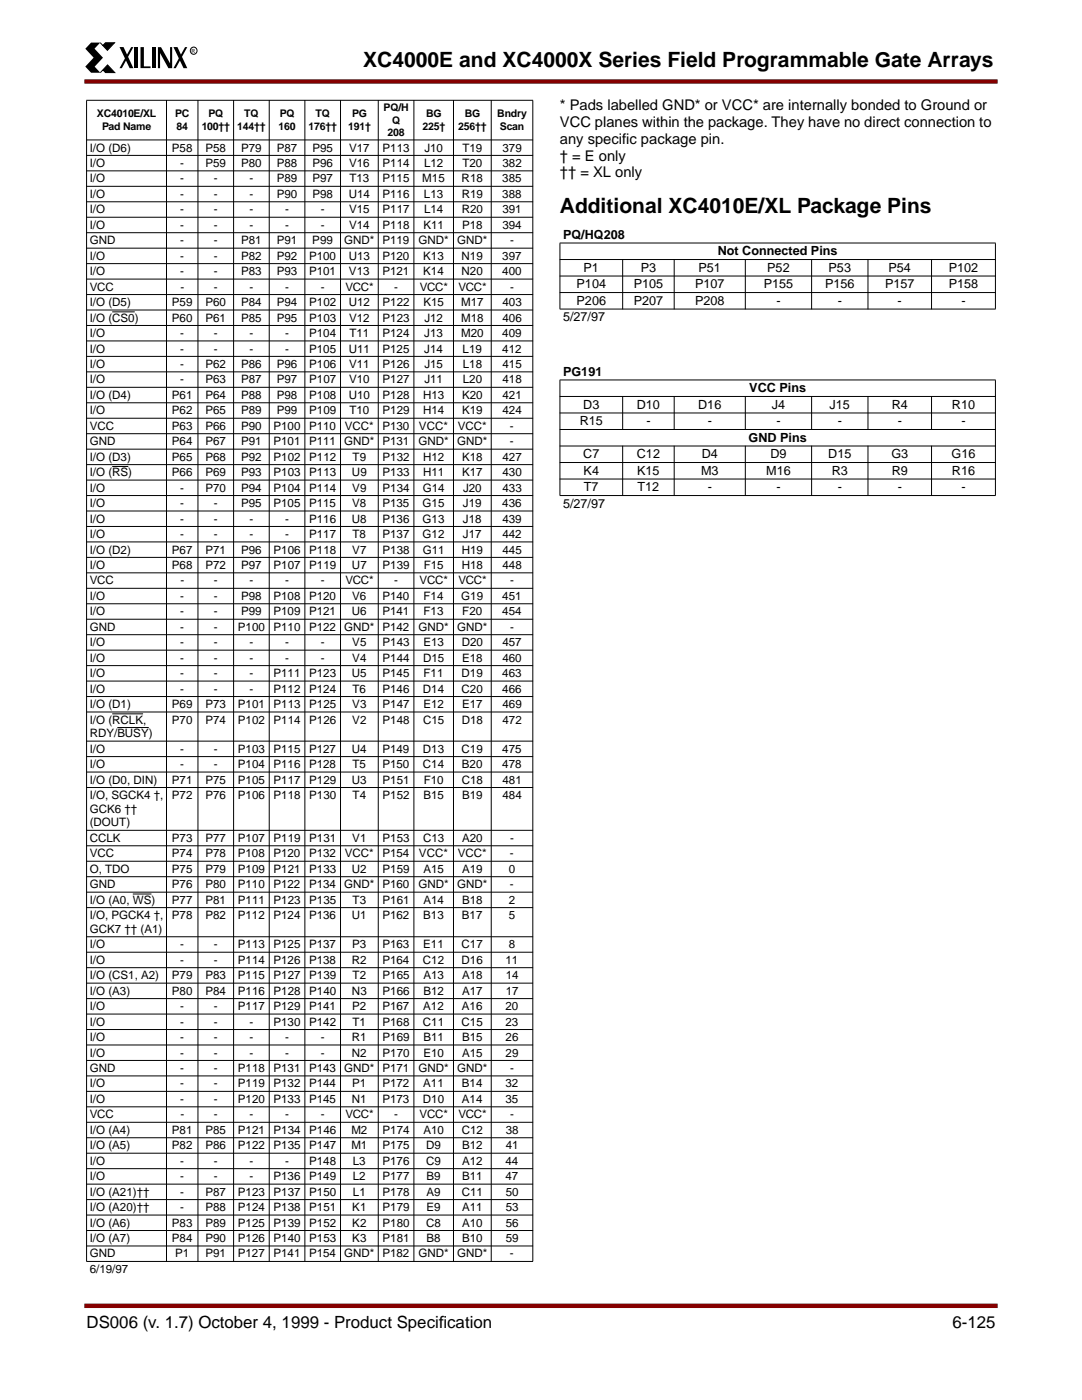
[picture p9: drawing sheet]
<svg xmlns="http://www.w3.org/2000/svg" width="216mm" height="279mm" viewBox="0 0 216 279" stroke-linecap="round" stroke-linejoin="round" font-family="sans-serif">
<path d="M18.2 8.5h1.8l-1.1 1.2 1.7 1.8-1.7 1.8 1.1 1.2h-1.8l-1.2-1.2 1.7-1.8-1.7-1.8zM23.9 9.4h.7l2 4.2h-.7zM26.2 9.4h.4l-2.3 4.2h-.4zM26.8 9.4h.7v4.2h-.7zM28 9.4h.7v3.9h1.3v.3h-2zM30.4 9.4h.6v4.2h-.6zM31.5 9.4h.6l1.8 3.2v-3.2h.5v4.2h-.8l-1.7-3v3h-.4zM34.6 9.4h.8l2 4.2h-.8zM36.9 9.4h.5l-2.3 4.2h-.5z" fill="#000"/>
<path d="M20 8.5l.5 .6 .5-.6h1.8l-1.4 1.6zM21.5 13l1.4 1.5h-1.9l-.5-.6-.5 .6z" fill="#000" stroke="#000" stroke-width=".2"/>
<circle cx="38.6" cy="10.1" r=".7" fill="none" stroke="#000" stroke-width=".2"/>
<path d="M17.3 260.6h181.3" fill="none" stroke="#850000" stroke-width=".88"/>
<path d="M17.3 262.9h181.3v4.3h-181.3z" fill-rule="evenodd" fill="#fff"/>
<path d="M17.3 16.3h181.3z" fill="#fff" stroke="#850000" stroke-width=".88"/>
<path d="M22.4 62.2h4.5M22.4 93.1h3.2M22.4 142.5h6.2M23.4 145.2h6.3M26.5 178.4h3.7" fill="none" stroke="#000" stroke-width=".2"/>
<g fill="#000" stroke="#000" stroke-width=".2">
<path d="M17.2 20h89.2zM17.2 27.9h89.2zM17.2 31h89.2zM17.2 34.1h89.2zM17.2 37.2h89.2zM17.2 40.3h89.2zM17.2 43.4h89.2zM17.2 46.4h89.2zM17.2 49.5h89.2zM17.2 52.6h89.2zM17.2 55.7h89.2zM17.2 58.8h89.2z"/>
<path d="M111.7 48.5h87zM111.7 51.8h87zM111.7 55.1h87zM111.7 58.4h87zM17.2 61.9h89.2zM17.2 65h89.2zM17.2 68h89.2zM17.2 71.1h89.2zM17.2 74.2h89.2zM17.2 77.3h89.2zM111.7 48.6v13zM124.2 51.7v10z"/>
<path d="M134.5 51.7v10zM148.7 51.7v10zM161.9 51.7v10zM173.2 51.7v10zM185.9 51.7v10zM198.6 48.6v13zM111.7 61.7h87zM111.7 75.8h87zM111.7 79.1h87zM17.2 80.4h89.2zM17.2 83.5h89.2zM17.2 86.6h89.2z"/>
<path d="M17.2 89.6h89.2zM17.2 92.7h89.2zM17.2 95.8h89.2zM17.2 98.9h89.2zM111.7 75.9v22.9zM124.2 79.1v6.7zM124.2 89v9.9zM134.5 79.1v6.7zM134.5 89v9.9zM148.7 79.1v6.7zM148.7 89v9.9zM161.9 79.1v6.7z"/>
<path d="M161.9 89v9.9zM173.2 79.1v6.7zM173.2 89v9.9zM185.9 79.1v6.7zM185.9 89v9.9zM198.6 75.9v22.9zM111.7 82.4h87zM111.7 85.7h87zM111.7 89h87zM111.7 92.3h87zM111.7 95.6h87zM111.7 98.9h87z"/>
<path d="M17.2 102h89.2zM17.2 105.1h89.2zM17.2 108.2h89.2zM17.2 111.2h89.2zM17.2 114.3h89.2zM17.2 117.4h89.2zM17.2 120.5h89.2zM17.2 123.6h89.2zM17.2 126.7h89.2zM17.2 129.8h89.2zM17.2 132.8h89.2zM17.2 135.9h89.2z"/>
<path d="M17.2 139h89.2zM17.2 142.1h89.2zM17.2 147.9h89.2zM17.2 151h89.2zM17.2 154.1h89.2zM17.2 157.2h89.2zM17.2 165.7h89.2zM17.2 168.8h89.2zM17.2 171.9h89.2zM17.2 175h89.2zM17.2 178.1h89.2zM17.2 181.1h89.2z"/>
<path d="M17.2 187h89.2zM17.2 190h89.2zM17.2 193.1h89.2zM17.2 196.2h89.2zM17.2 199.3h89.2zM17.2 202.4h89.2zM17.2 205.5h89.2zM17.2 208.5h89.2zM17.2 211.6h89.2zM17.2 214.7h89.2zM17.2 217.8h89.2zM17.2 220.9h89.2z"/>
<path d="M17.2 224h89.2zM17.2 227.1h89.2zM17.2 230.1h89.2zM17.2 233.2h89.2zM17.2 236.3h89.2zM17.2 239.4h89.2zM17.3 20.1v231.6zM33.2 20v231.8zM39.5 20v231.8zM46.6 20v231.8zM53.7 20v231.8zM60.8 20v231.8z"/>
<path d="M67.9 20v231.8zM75.5 20v231.8zM82.6 20v231.8zM90.5 20v231.8zM98 20v231.8zM106.3 20.1v231.6zM17.2 242.5h89.2zM17.2 245.6h89.2zM17.2 248.7h89.2zM17.2 251.7h89.2z"/>
</g>
<g font-size="4.2">
<text x="72.5" y="13.3">XC4000E and XC4000X Series Field Programmable Gate Arrays</text>
<text x="111.7" y="42.5">Additional XC4010E/XL Package Pins</text>
</g>
<g font-size="3.4">
<text x="17.3" y="265.1">DS006 (v. 1.7) October 4, 1999 - Product Specif</text>
<text x="87.6" y="265.1">ication</text>
<text x="190" y="265.1">6-125</text>
</g>
<g font-size="2.9">
<text x="111.7" y="22">* Pads labelled GND* or VCC* are internally bonded to Ground or</text>
<text x="111.7" y="25.3">VCC planes within the package. They have no direct connection to</text>
<text x="111.7" y="28.7">any specific package pin.</text>
<text x="111.7" y="32.1">† = E only</text>
<text x="111.7" y="35.4">†† = XL only</text>
</g>
<g font-size="2.5">
<text x="112.4" y="47.7">PQ/HQ208</text>
<text x="143.2" y="51">Not Connected Pins</text>
<text x="115" y="57.5">P104</text>
<text x="116.4" y="54.2">P1</text>
<text x="126.4" y="57.5">P105</text>
<text x="127.8" y="54.2">P3</text>
<text x="138.7" y="57.5">P107</text>
<text x="139.4" y="54.2">P51</text>
<text x="152.4" y="57.5">P155</text>
<text x="153.1" y="54.2">P52</text>
<text x="164.6" y="57.5">P156</text>
<text x="165.3" y="54.2">P53</text>
<text x="176.6" y="57.5">P157</text>
<text x="177.3" y="54.2">P54</text>
<text x="189.3" y="57.5">P158</text>
<text x="189.3" y="54.2">P102</text>
<text x="112.4" y="64.1">5/27/97</text>
<text x="115" y="60.8">P206</text>
<text x="126.4" y="60.8">P207</text>
<text x="138.7" y="60.8">P208</text>
<text x="154.9" y="60.8">-</text>
<text x="167.2" y="60.8">-</text>
<text x="179.1" y="60.8">-</text>
<text x="191.8" y="60.8">-</text>
<text x="112.4" y="75">PG191</text>
<text x="116.4" y="81.6">D3</text>
<text x="127.1" y="81.6">D10</text>
<text x="139.3" y="81.6">D16</text>
<text x="149.5" y="78.3">VCC Pins</text>
<text x="154" y="81.6">J4</text>
<text x="165.5" y="81.6">J15</text>
<text x="177.9" y="81.6">R4</text>
<text x="189.9" y="81.6">R10</text>
<text x="115.7" y="84.9">R15</text>
<text x="129" y="84.9">-</text>
<text x="141.2" y="84.9">-</text>
<text x="149.4" y="88.2">GND Pins</text>
<text x="154.9" y="84.9">-</text>
<text x="167.2" y="84.9">-</text>
<text x="179.1" y="84.9">-</text>
<text x="191.8" y="84.9">-</text>
<text x="116.4" y="91.5">C7</text>
<text x="116.5" y="94.8">K4</text>
<text x="127.1" y="91.5">C12</text>
<text x="127.2" y="94.8">K15</text>
<text x="139.9" y="94.8">M3</text>
<text x="140" y="91.5">D4</text>
<text x="152.9" y="94.8">M16</text>
<text x="153.7" y="91.5">D9</text>
<text x="165.3" y="91.5">D15</text>
<text x="166" y="94.8">R3</text>
<text x="177.9" y="91.5">G3</text>
<text x="177.9" y="94.8">R9</text>
<text x="189.9" y="91.5">G16</text>
<text x="189.9" y="94.8">R16</text>
<text x="112.4" y="101.3">5/27/97</text>
<text x="116.5" y="98">T7</text>
<text x="127.2" y="98">T12</text>
<text x="141.2" y="98">-</text>
<text x="154.9" y="98">-</text>
<text x="167.2" y="98">-</text>
<text x="179.1" y="98">-</text>
<text x="191.8" y="98">-</text>
</g>
<g font-size="2.3">
<text x="17.9" y="30.2">I/O (D6)</text>
<text x="17.9" y="33.3">I/O</text>
<text x="34.3" y="30.2">P58</text>
<text x="36" y="33.3">-</text>
<text x="41" y="30.2">P58</text>
<text x="41" y="33.3">P59</text>
<text x="48.1" y="30.2">P79</text>
<text x="48.1" y="33.3">P80</text>
<text x="55.2" y="30.2">P87</text>
<text x="55.2" y="33.3">P88</text>
<text x="62.3" y="30.2">P95</text>
<text x="62.3" y="33.3">P96</text>
<text x="69.7" y="30.2">V17</text>
<text x="69.7" y="33.3">V16</text>
<text x="76.3" y="30.2">P113</text>
<text x="76.3" y="33.3">P114</text>
<text x="84.6" y="33.3">L12</text>
<text x="84.7" y="30.2">J10</text>
<text x="92.3" y="30.2">T19</text>
<text x="92.3" y="33.3">T20</text>
<text x="100.3" y="30.2">379</text>
<text x="100.3" y="33.3">382</text>
<text x="17.9" y="36.4">I/O</text>
<text x="17.9" y="39.5">I/O</text>
<text x="36" y="36.4">-</text>
<text x="36" y="39.5">-</text>
<text x="42.7" y="36.4">-</text>
<text x="42.7" y="39.5">-</text>
<text x="49.8" y="36.4">-</text>
<text x="49.8" y="39.5">-</text>
<text x="55.2" y="36.4">P89</text>
<text x="55.2" y="39.5">P90</text>
<text x="62.3" y="36.4">P97</text>
<text x="62.3" y="39.5">P98</text>
<text x="69.6" y="39.5">U14</text>
<text x="69.7" y="36.4">T13</text>
<text x="76.3" y="36.4">P115</text>
<text x="76.3" y="39.5">P116</text>
<text x="84.3" y="36.4">M15</text>
<text x="84.6" y="39.5">L13</text>
<text x="92.1" y="36.4">R18</text>
<text x="92.1" y="39.5">R19</text>
<text x="100.2" y="36.4">385</text>
<text x="100.2" y="39.5">388</text>
<text x="17.9" y="42.6">I/O</text>
<text x="17.9" y="45.7">I/O</text>
<text x="36" y="42.6">-</text>
<text x="36" y="45.7">-</text>
<text x="42.7" y="42.6">-</text>
<text x="42.7" y="45.7">-</text>
<text x="49.8" y="42.6">-</text>
<text x="49.8" y="45.7">-</text>
<text x="56.9" y="42.6">-</text>
<text x="56.9" y="45.7">-</text>
<text x="64" y="42.6">-</text>
<text x="64" y="45.7">-</text>
<text x="69.7" y="42.6">V15</text>
<text x="69.7" y="45.7">V14</text>
<text x="76.3" y="42.6">P117</text>
<text x="76.3" y="45.7">P118</text>
<text x="84.5" y="45.7">K11</text>
<text x="84.6" y="42.6">L14</text>
<text x="92.1" y="42.6">R20</text>
<text x="92.2" y="45.7">P18</text>
<text x="100.2" y="45.7">394</text>
<text x="100.3" y="42.6">391</text>
<text x="17.9" y="48.8">GND</text>
<text x="17.9" y="51.8">I/O</text>
<text x="36" y="48.8">-</text>
<text x="36" y="51.8">-</text>
<text x="42.7" y="48.8">-</text>
<text x="42.7" y="51.8">-</text>
<text x="48.1" y="48.8">P81</text>
<text x="48.1" y="51.8">P82</text>
<text x="55.2" y="48.8">P91</text>
<text x="55.2" y="51.8">P92</text>
<text x="61.7" y="51.8">P100</text>
<text x="62.3" y="48.8">P99</text>
<text x="68.7" y="48.8">GND* P119</text>
<text x="69.6" y="51.8">U13</text>
<text x="76.3" y="51.8">P120</text>
<text x="83.5" y="48.8">GND*</text>
<text x="84.5" y="51.8">K13</text>
<text x="91.2" y="48.8">GND*</text>
<text x="92.1" y="51.8">N19</text>
<text x="100.2" y="51.8">397</text>
<text x="101.8" y="48.8">-</text>
<text x="17.9" y="54.9">I/O</text>
<text x="17.9" y="58">VCC</text>
<text x="36" y="54.9">-</text>
<text x="36" y="58">-</text>
<text x="42.7" y="54.9">-</text>
<text x="42.7" y="58">-</text>
<text x="48.1" y="54.9">P83</text>
<text x="49.8" y="58">-</text>
<text x="55.2" y="54.9">P93</text>
<text x="56.9" y="58">-</text>
<text x="61.7" y="54.9">P101</text>
<text x="64" y="58">-</text>
<text x="68.9" y="58">VCC*</text>
<text x="69.6" y="54.9">V13</text>
<text x="76.3" y="54.9">P121</text>
<text x="78.7" y="58">-</text>
<text x="83.7" y="58">VCC*</text>
<text x="84.5" y="54.9">K14</text>
<text x="91.5" y="58">VCC*</text>
<text x="92.1" y="54.9">N20</text>
<text x="100.2" y="54.9">400</text>
<text x="101.8" y="58">-</text>
<text x="17.9" y="61.1">I/O (D5)</text>
<text x="17.9" y="64.2">I/O (CS0)</text>
<text x="34.3" y="64.2">P60</text>
<text x="34.3" y="61.1">P59</text>
<text x="41" y="64.2">P61</text>
<text x="41" y="61.1">P60</text>
<text x="48.1" y="64.2">P85</text>
<text x="48.1" y="61.1">P84</text>
<text x="55.2" y="64.2">P95</text>
<text x="55.2" y="61.1">P94</text>
<text x="61.7" y="64.2">P103</text>
<text x="61.7" y="61.1">P102</text>
<text x="69.6" y="61.1">U12</text>
<text x="69.7" y="64.2">V12</text>
<text x="76.3" y="64.2">P123</text>
<text x="76.3" y="61.1">P122</text>
<text x="84.5" y="61.1">K15</text>
<text x="84.7" y="64.2">J12</text>
<text x="92" y="61.1">M17</text>
<text x="92" y="64.2">M18</text>
<text x="100.3" y="61.1">403</text>
<text x="100.3" y="64.2">406</text>
<text x="17.9" y="67.3">I/O</text>
<text x="17.9" y="70.4">I/O</text>
<text x="36" y="67.3">-</text>
<text x="36" y="70.4">-</text>
<text x="42.7" y="67.3">-</text>
<text x="42.7" y="70.4">-</text>
<text x="49.8" y="67.3">-</text>
<text x="49.8" y="70.4">-</text>
<text x="56.9" y="67.3">-</text>
<text x="56.9" y="70.4">-</text>
<text x="61.7" y="67.3">P104</text>
<text x="61.7" y="70.4">P105</text>
<text x="69.6" y="70.4">U11</text>
<text x="69.7" y="67.3">T11</text>
<text x="76.3" y="67.3">P124</text>
<text x="76.3" y="70.4">P125</text>
<text x="84.7" y="67.3">J13</text>
<text x="84.7" y="70.4">J14</text>
<text x="92" y="67.3">M20</text>
<text x="92.3" y="70.4">L19</text>
<text x="100.2" y="67.3">409</text>
<text x="100.2" y="70.4">412</text>
<text x="17.9" y="73.4">I/O</text>
<text x="17.9" y="76.5">I/O</text>
<text x="36" y="73.4">-</text>
<text x="36" y="76.5">-</text>
<text x="41" y="73.4">P62</text>
<text x="41" y="76.5">P63</text>
<text x="48.1" y="73.4">P86</text>
<text x="48.1" y="76.5">P87</text>
<text x="55.2" y="73.4">P96</text>
<text x="55.2" y="76.5">P97</text>
<text x="61.7" y="73.4">P106</text>
<text x="61.7" y="76.5">P107</text>
<text x="69.7" y="73.4">V11</text>
<text x="69.7" y="76.5">V10</text>
<text x="76.3" y="73.4">P126</text>
<text x="76.3" y="76.5">P127</text>
<text x="84.7" y="73.4">J15</text>
<text x="84.7" y="76.5">J11</text>
<text x="92.3" y="73.4">L18</text>
<text x="92.3" y="76.5">L20</text>
<text x="100.3" y="73.4">415</text>
<text x="100.3" y="76.5">418</text>
<text x="17.9" y="79.6">I/O (D4)</text>
<text x="17.9" y="82.7">I/O</text>
<text x="34.3" y="79.6">P61</text>
<text x="34.3" y="82.7">P62</text>
<text x="41" y="79.6">P64</text>
<text x="41" y="82.7">P65</text>
<text x="48.1" y="79.6">P88</text>
<text x="48.1" y="82.7">P89</text>
<text x="55.2" y="79.6">P98</text>
<text x="55.2" y="82.7">P99</text>
<text x="61.7" y="79.6">P108</text>
<text x="61.7" y="82.7">P109</text>
<text x="69.6" y="79.6">U10</text>
<text x="69.7" y="82.7">T10</text>
<text x="76.3" y="82.7">P129</text>
<text x="76.3" y="79.6">P128</text>
<text x="84.4" y="82.7">H14</text>
<text x="84.4" y="79.6">H13</text>
<text x="92.2" y="82.7">K19</text>
<text x="92.2" y="79.6">K20</text>
<text x="100.3" y="82.7">424</text>
<text x="100.3" y="79.6">421</text>
<text x="17.9" y="85.8">VCC</text>
<text x="17.9" y="88.9">GND</text>
<text x="34.3" y="85.8">P63</text>
<text x="34.3" y="88.9">P64</text>
<text x="41" y="85.8">P66</text>
<text x="41" y="88.9">P67</text>
<text x="48.1" y="85.8">P90</text>
<text x="48.1" y="88.9">P91</text>
<text x="54.6" y="85.8">P100</text>
<text x="54.6" y="88.9">P101</text>
<text x="61.7" y="85.8">P110</text>
<text x="61.7" y="88.9">P111 GND* P131</text>
<text x="68.8" y="85.8">VCC*</text>
<text x="76.3" y="85.8">P130</text>
<text x="83.5" y="88.9">GND*</text>
<text x="83.6" y="85.8">VCC*</text>
<text x="91.2" y="88.9">GND*</text>
<text x="91.3" y="85.8">VCC*</text>
<text x="101.8" y="85.8">-</text>
<text x="101.8" y="88.9">-</text>
<text x="17.9" y="91.9">I/O (D3)</text>
<text x="17.9" y="95">I/O (RS)</text>
<text x="34.3" y="95">P66</text>
<text x="34.3" y="91.9">P65</text>
<text x="41" y="91.9">P68</text>
<text x="41" y="95">P69</text>
<text x="48.1" y="91.9">P92</text>
<text x="48.1" y="95">P93</text>
<text x="54.6" y="91.9">P102</text>
<text x="54.6" y="95">P103</text>
<text x="61.7" y="91.9">P112</text>
<text x="61.7" y="95">P113</text>
<text x="70.2" y="95">U9</text>
<text x="70.4" y="91.9">T9</text>
<text x="76.3" y="91.9">P132</text>
<text x="76.3" y="95">P133</text>
<text x="84.4" y="91.9">H12</text>
<text x="84.4" y="95">H11</text>
<text x="92.2" y="95">K17</text>
<text x="92.2" y="91.9">K18</text>
<text x="100.3" y="91.9">427</text>
<text x="100.3" y="95">430</text>
<text x="17.9" y="98.1">I/O</text>
<text x="17.9" y="101.2">I/O</text>
<text x="36" y="101.2">-</text>
<text x="36" y="98.1">-</text>
<text x="41" y="98.1">P70</text>
<text x="42.7" y="101.2">-</text>
<text x="48.1" y="101.2">P95</text>
<text x="48.1" y="98.1">P94</text>
<text x="54.6" y="101.2">P105</text>
<text x="54.6" y="98.1">P104</text>
<text x="61.7" y="101.2">P115</text>
<text x="61.7" y="98.1">P114</text>
<text x="70.3" y="101.2">V8</text>
<text x="70.3" y="98.1">V9</text>
<text x="76.3" y="101.2">P135</text>
<text x="76.3" y="98.1">P134</text>
<text x="84.3" y="101.2">G15</text>
<text x="84.4" y="98.1">G14</text>
<text x="92.4" y="101.2">J19</text>
<text x="92.4" y="98.1">J20</text>
<text x="100.2" y="101.2">436</text>
<text x="100.3" y="98.1">433</text>
<text x="17.9" y="104.3">I/O</text>
<text x="17.9" y="107.4">I/O</text>
<text x="36" y="104.3">-</text>
<text x="36" y="107.4">-</text>
<text x="42.7" y="104.3">-</text>
<text x="42.7" y="107.4">-</text>
<text x="49.8" y="104.3">-</text>
<text x="49.8" y="107.4">-</text>
<text x="56.9" y="104.3">-</text>
<text x="56.9" y="107.4">-</text>
<text x="61.7" y="104.3">P116</text>
<text x="61.7" y="107.4">P117</text>
<text x="70.2" y="104.3">U8</text>
<text x="70.4" y="107.4">T8</text>
<text x="76.3" y="107.4">P137</text>
<text x="76.3" y="104.3">P136</text>
<text x="84.3" y="104.3">G13</text>
<text x="84.3" y="107.4">G12</text>
<text x="92.4" y="104.3">J18</text>
<text x="92.4" y="107.4">J17</text>
<text x="100.2" y="104.3">439</text>
<text x="100.2" y="107.4">442</text>
<text x="17.9" y="110.5">I/O (D2)</text>
<text x="17.9" y="113.6">I/O</text>
<text x="34.3" y="110.5">P67</text>
<text x="34.3" y="113.6">P68</text>
<text x="41" y="110.5">P71</text>
<text x="41" y="113.6">P72</text>
<text x="48.1" y="110.5">P96</text>
<text x="48.1" y="113.6">P97</text>
<text x="54.6" y="110.5">P106</text>
<text x="54.6" y="113.6">P107</text>
<text x="61.7" y="110.5">P118</text>
<text x="61.7" y="113.6">P119</text>
<text x="70.2" y="113.6">U7</text>
<text x="70.3" y="110.5">V7</text>
<text x="76.3" y="110.5">P138</text>
<text x="76.3" y="113.6">P139</text>
<text x="84.4" y="110.5">G11</text>
<text x="84.5" y="113.6">F15</text>
<text x="92.2" y="110.5">H19</text>
<text x="92.2" y="113.6">H18</text>
<text x="100.3" y="110.5">445</text>
<text x="100.3" y="113.6">448</text>
<text x="17.9" y="116.6">VCC</text>
<text x="17.9" y="119.7">I/O</text>
<text x="36" y="119.7">-</text>
<text x="36" y="116.6">-</text>
<text x="42.7" y="119.7">-</text>
<text x="42.7" y="116.6">-</text>
<text x="48.1" y="119.7">P98</text>
<text x="49.8" y="116.6">-</text>
<text x="54.6" y="119.7">P108</text>
<text x="56.9" y="116.6">-</text>
<text x="61.7" y="119.7">P120</text>
<text x="64" y="116.6">-</text>
<text x="68.9" y="116.6">VCC*</text>
<text x="70.3" y="119.7">V6</text>
<text x="76.3" y="119.7">P140</text>
<text x="78.7" y="116.6">-</text>
<text x="83.7" y="116.6">VCC*</text>
<text x="84.5" y="119.7">F14</text>
<text x="91.5" y="116.6">VCC*</text>
<text x="92" y="119.7">G19</text>
<text x="100.2" y="119.7">451</text>
<text x="101.8" y="116.6">-</text>
<text x="17.9" y="122.8">I/O</text>
<text x="17.9" y="125.9">GND</text>
<text x="36" y="122.8">-</text>
<text x="36" y="125.9">-</text>
<text x="42.7" y="122.8">-</text>
<text x="42.7" y="125.9">-</text>
<text x="47.5" y="125.9">P100</text>
<text x="48.1" y="122.8">P99</text>
<text x="54.6" y="125.9">P110</text>
<text x="54.6" y="122.8">P109</text>
<text x="61.7" y="125.9">P122 GND* P142</text>
<text x="61.7" y="122.8">P121</text>
<text x="70.2" y="122.8">U6</text>
<text x="76.3" y="122.8">P141</text>
<text x="83.5" y="125.9">GND*</text>
<text x="84.5" y="122.8">F13</text>
<text x="91.2" y="125.9">GND*</text>
<text x="92.2" y="122.8">F20</text>
<text x="100.2" y="122.8">454</text>
<text x="101.8" y="125.9">-</text>
<text x="17.9" y="129">I/O</text>
<text x="36" y="129">-</text>
<text x="42.7" y="129">-</text>
<text x="49.8" y="129">-</text>
<text x="56.9" y="129">-</text>
<text x="64" y="129">-</text>
<text x="70.3" y="129">V5</text>
<text x="76.3" y="129">P143</text>
<text x="84.5" y="129">E13</text>
<text x="92.1" y="129">D20</text>
<text x="100.2" y="129">457</text>
<text x="17.9" y="132.1">I/O</text>
<text x="17.9" y="135.1">I/O</text>
<text x="36" y="135.1">-</text>
<text x="36" y="132.1">-</text>
<text x="42.7" y="135.1">-</text>
<text x="42.7" y="132.1">-</text>
<text x="49.8" y="135.1">-</text>
<text x="49.8" y="132.1">-</text>
<text x="54.6" y="135.1">P111</text>
<text x="56.9" y="132.1">-</text>
<text x="61.7" y="135.1">P123</text>
<text x="64" y="132.1">-</text>
<text x="70.2" y="135.1">U5</text>
<text x="70.3" y="132.1">V4</text>
<text x="76.3" y="135.1">P145</text>
<text x="76.3" y="132.1">P144</text>
<text x="84.4" y="132.1">D15</text>
<text x="84.5" y="135.1">F11</text>
<text x="92.1" y="135.1">D19</text>
<text x="92.2" y="132.1">E18</text>
<text x="100.2" y="135.1">463</text>
<text x="100.2" y="132.1">460</text>
<text x="17.9" y="138.2">I/O</text>
<text x="17.9" y="141.3">I/O (D1)</text>
<text x="34.3" y="141.3">P69</text>
<text x="36" y="138.2">-</text>
<text x="41" y="141.3">P73</text>
<text x="42.7" y="138.2">-</text>
<text x="47.5" y="141.3">P101</text>
<text x="49.8" y="138.2">-</text>
<text x="54.6" y="138.2">P112</text>
<text x="54.6" y="141.3">P113</text>
<text x="61.7" y="138.2">P124</text>
<text x="61.7" y="141.3">P125</text>
<text x="70.3" y="141.3">V3</text>
<text x="70.3" y="138.2">T6</text>
<text x="76.3" y="138.2">P146</text>
<text x="76.3" y="141.3">P147</text>
<text x="84.4" y="138.2">D14</text>
<text x="84.5" y="141.3">E12</text>
<text x="92.1" y="138.2">C20</text>
<text x="92.2" y="141.3">E17</text>
<text x="100.2" y="138.2">466</text>
<text x="100.3" y="141.3">469</text>
<text x="17.9" y="144.4">I/O (RCLK,</text>
<text x="17.9" y="147.1">RDY/BUSY)</text>
<text x="34.3" y="144.4">P70</text>
<text x="41" y="144.4">P74</text>
<text x="47.5" y="144.4">P102</text>
<text x="54.6" y="144.4">P114</text>
<text x="61.7" y="144.4">P126</text>
<text x="70.3" y="144.4">V2</text>
<text x="76.3" y="144.4">P148</text>
<text x="84.4" y="144.4">C15</text>
<text x="92.2" y="144.4">D18</text>
<text x="100.3" y="144.4">472</text>
<text x="17.9" y="150.2">I/O</text>
<text x="17.9" y="153.3">I/O</text>
<text x="36" y="150.2">-</text>
<text x="36" y="153.3">-</text>
<text x="42.7" y="150.2">-</text>
<text x="42.7" y="153.3">-</text>
<text x="47.5" y="150.2">P103</text>
<text x="47.5" y="153.3">P104</text>
<text x="54.6" y="150.2">P115</text>
<text x="54.6" y="153.3">P116</text>
<text x="61.7" y="150.2">P127</text>
<text x="61.7" y="153.3">P128</text>
<text x="70.2" y="150.2">U4</text>
<text x="70.3" y="153.3">T5</text>
<text x="76.3" y="153.3">P150</text>
<text x="76.3" y="150.2">P149</text>
<text x="84.4" y="150.2">D13</text>
<text x="84.4" y="153.3">C14</text>
<text x="92.1" y="150.2">C19</text>
<text x="92.2" y="153.3">B20</text>
<text x="100.2" y="153.3">478</text>
<text x="100.2" y="150.2">475</text>
<text x="17.9" y="156.4">I/O (D0, DIN)</text>
<text x="17.9" y="159.5">I/O, SGCK4 †,</text>
<text x="34.3" y="156.4">P71</text>
<text x="34.3" y="159.5">P72</text>
<text x="41" y="156.4">P75</text>
<text x="41" y="159.5">P76</text>
<text x="47.5" y="156.4">P105</text>
<text x="47.5" y="159.5">P106</text>
<text x="54.6" y="156.4">P117</text>
<text x="54.6" y="159.5">P118</text>
<text x="61.7" y="156.4">P129</text>
<text x="61.7" y="159.5">P130</text>
<text x="70.2" y="156.4">U3</text>
<text x="70.4" y="159.5">T4</text>
<text x="76.3" y="156.4">P151</text>
<text x="76.3" y="159.5">P152</text>
<text x="84.5" y="159.5">B15</text>
<text x="84.5" y="156.4">F10</text>
<text x="92.2" y="156.4">C18</text>
<text x="92.2" y="159.5">B19</text>
<text x="100.3" y="159.5">484</text>
<text x="100.3" y="156.4">481</text>
<text x="17.9" y="162.2">GCK6 ††</text>
<text x="17.9" y="164.9">(DOUT)</text>
<text x="17.9" y="168">CCLK</text>
<text x="17.9" y="171.1">VCC</text>
<text x="34.3" y="171.1">P74</text>
<text x="34.3" y="168">P73</text>
<text x="41" y="171.1">P78</text>
<text x="41" y="168">P77</text>
<text x="47.5" y="171.1">P108</text>
<text x="47.5" y="168">P107</text>
<text x="54.6" y="171.1">P120</text>
<text x="54.6" y="168">P119</text>
<text x="61.7" y="171.1">P132</text>
<text x="61.7" y="168">P131</text>
<text x="68.8" y="171.1">VCC*</text>
<text x="70.3" y="168">V1</text>
<text x="76.3" y="171.1">P154</text>
<text x="76.3" y="168">P153</text>
<text x="83.6" y="171.1">VCC*</text>
<text x="84.4" y="168">C13</text>
<text x="91.3" y="171.1">VCC*</text>
<text x="92.2" y="168">A20</text>
<text x="101.8" y="171.1">-</text>
<text x="101.8" y="168">-</text>
<text x="17.9" y="174.2">O, TDO</text>
<text x="17.9" y="177.3">GND</text>
<text x="34.3" y="177.3">P76</text>
<text x="34.3" y="174.2">P75</text>
<text x="41" y="177.3">P80</text>
<text x="41" y="174.2">P79</text>
<text x="47.5" y="177.3">P110</text>
<text x="47.5" y="174.2">P109</text>
<text x="54.6" y="177.3">P122</text>
<text x="54.6" y="174.2">P121</text>
<text x="61.7" y="177.3">P134 GND* P160</text>
<text x="61.7" y="174.2">P133</text>
<text x="70.2" y="174.2">U2</text>
<text x="76.3" y="174.2">P159</text>
<text x="83.5" y="177.3">GND*</text>
<text x="84.5" y="174.2">A15</text>
<text x="91.2" y="177.3">GND*</text>
<text x="92.2" y="174.2">A19</text>
<text x="101.6" y="174.2">0</text>
<text x="101.8" y="177.3">-</text>
<text x="17.9" y="180.4">I/O (A0, WS)</text>
<text x="17.9" y="183.5">I/O, PGCK4 †,</text>
<text x="34.3" y="180.4">P77</text>
<text x="34.3" y="183.5">P78</text>
<text x="41" y="183.5">P82</text>
<text x="41" y="180.4">P81</text>
<text x="47.5" y="183.5">P112</text>
<text x="47.5" y="180.4">P111</text>
<text x="54.6" y="183.5">P124</text>
<text x="54.6" y="180.4">P123</text>
<text x="61.7" y="183.5">P136</text>
<text x="61.7" y="180.4">P135</text>
<text x="70.2" y="183.5">U1</text>
<text x="70.4" y="180.4">T3</text>
<text x="76.3" y="183.5">P162</text>
<text x="76.3" y="180.4">P161</text>
<text x="84.4" y="183.5">B13</text>
<text x="84.5" y="180.4">A14</text>
<text x="92.2" y="183.5">B17</text>
<text x="92.2" y="180.4">B18</text>
<text x="101.5" y="183.5">5</text>
<text x="101.6" y="180.4">2</text>
<text x="17.9" y="186.2">GCK7 †† (A1)</text>
<text x="17.9" y="189.3">I/O</text>
<text x="36" y="189.3">-</text>
<text x="42.7" y="189.3">-</text>
<text x="47.5" y="189.3">P113</text>
<text x="54.6" y="189.3">P125</text>
<text x="61.7" y="189.3">P137</text>
<text x="70.3" y="189.3">P3</text>
<text x="76.3" y="189.3">P163</text>
<text x="84.4" y="189.3">E11</text>
<text x="92.1" y="189.3">C17</text>
<text x="101.5" y="189.3">8</text>
<text x="17.9" y="192.4">I/O</text>
<text x="17.9" y="195.4">I/O (CS1, A2)</text>
<text x="34.3" y="195.4">P79</text>
<text x="36" y="192.4">-</text>
<text x="41" y="195.4">P83</text>
<text x="42.7" y="192.4">-</text>
<text x="47.5" y="192.4">P114</text>
<text x="47.5" y="195.4">P115</text>
<text x="54.6" y="192.4">P126</text>
<text x="54.6" y="195.4">P127</text>
<text x="61.7" y="192.4">P138</text>
<text x="61.7" y="195.4">P139</text>
<text x="70.2" y="192.4">R2</text>
<text x="70.4" y="195.4">T2</text>
<text x="76.3" y="192.4">P164</text>
<text x="76.3" y="195.4">P165</text>
<text x="84.4" y="192.4">C12</text>
<text x="84.5" y="195.4">A13</text>
<text x="92.1" y="192.4">D16</text>
<text x="92.2" y="195.4">A18</text>
<text x="100.9" y="192.4">11</text>
<text x="100.9" y="195.4">14</text>
<text x="17.9" y="198.5">I/O (A3)</text>
<text x="17.9" y="201.6">I/O</text>
<text x="34.3" y="198.5">P80</text>
<text x="36" y="201.6">-</text>
<text x="41" y="198.5">P84</text>
<text x="42.7" y="201.6">-</text>
<text x="47.5" y="201.6">P117</text>
<text x="47.5" y="198.5">P116</text>
<text x="54.6" y="201.6">P129</text>
<text x="54.6" y="198.5">P128</text>
<text x="61.7" y="201.6">P141</text>
<text x="61.7" y="198.5">P140</text>
<text x="70.2" y="198.5">N3</text>
<text x="70.3" y="201.6">P2</text>
<text x="76.3" y="201.6">P167</text>
<text x="76.3" y="198.5">P166</text>
<text x="84.4" y="201.6">A12</text>
<text x="84.5" y="198.5">B12</text>
<text x="92.2" y="201.6">A16</text>
<text x="92.2" y="198.5">A17</text>
<text x="100.9" y="201.6">20</text>
<text x="100.9" y="198.5">17</text>
<text x="17.9" y="204.7">I/O</text>
<text x="17.9" y="207.8">I/O</text>
<text x="36" y="204.7">-</text>
<text x="36" y="207.8">-</text>
<text x="42.7" y="204.7">-</text>
<text x="42.7" y="207.8">-</text>
<text x="49.8" y="204.7">-</text>
<text x="49.8" y="207.8">-</text>
<text x="54.6" y="204.7">P130</text>
<text x="56.9" y="207.8">-</text>
<text x="61.7" y="204.7">P142</text>
<text x="64" y="207.8">-</text>
<text x="70.2" y="207.8">R1</text>
<text x="70.3" y="204.7">T1</text>
<text x="76.3" y="204.7">P168</text>
<text x="76.3" y="207.8">P169</text>
<text x="84.4" y="204.7">C11</text>
<text x="84.5" y="207.8">B11</text>
<text x="92.1" y="204.7">C15</text>
<text x="92.2" y="207.8">B15</text>
<text x="100.9" y="204.7">23</text>
<text x="100.9" y="207.8">26</text>
<text x="17.9" y="210.9">I/O</text>
<text x="17.9" y="213.9">GND</text>
<text x="36" y="213.9">-</text>
<text x="36" y="210.9">-</text>
<text x="42.7" y="213.9">-</text>
<text x="42.7" y="210.9">-</text>
<text x="47.5" y="213.9">P118</text>
<text x="49.8" y="210.9">-</text>
<text x="54.6" y="213.9">P131</text>
<text x="56.9" y="210.9">-</text>
<text x="61.7" y="213.9">P143 GND* P171</text>
<text x="64" y="210.9">-</text>
<text x="70.2" y="210.9">N2</text>
<text x="76.3" y="210.9">P170</text>
<text x="83.5" y="213.9">GND*</text>
<text x="84.5" y="210.9">E10</text>
<text x="91.2" y="213.9">GND*</text>
<text x="92.2" y="210.9">A15</text>
<text x="100.9" y="210.9">29</text>
<text x="101.8" y="213.9">-</text>
<text x="17.9" y="217">I/O</text>
<text x="17.9" y="220.1">I/O</text>
<text x="36" y="217">-</text>
<text x="36" y="220.1">-</text>
<text x="42.7" y="217">-</text>
<text x="42.7" y="220.1">-</text>
<text x="47.5" y="217">P119</text>
<text x="47.5" y="220.1">P120</text>
<text x="54.6" y="217">P132</text>
<text x="54.6" y="220.1">P133</text>
<text x="61.7" y="217">P144</text>
<text x="61.7" y="220.1">P145</text>
<text x="70.2" y="220.1">N1</text>
<text x="70.3" y="217">P1</text>
<text x="76.3" y="217">P172</text>
<text x="76.3" y="220.1">P173</text>
<text x="84.4" y="220.1">D10</text>
<text x="84.4" y="217">A11</text>
<text x="92.2" y="217">B14</text>
<text x="92.2" y="220.1">A14</text>
<text x="100.9" y="217">32</text>
<text x="100.9" y="220.1">35</text>
<text x="17.9" y="223.2">VCC</text>
<text x="17.9" y="226.3">I/O (A4)</text>
<text x="34.3" y="226.3">P81</text>
<text x="36" y="223.2">-</text>
<text x="41" y="226.3">P85</text>
<text x="42.7" y="223.2">-</text>
<text x="47.5" y="226.3">P121</text>
<text x="49.8" y="223.2">-</text>
<text x="54.6" y="226.3">P134</text>
<text x="56.9" y="223.2">-</text>
<text x="61.7" y="226.3">P146</text>
<text x="64" y="223.2">-</text>
<text x="68.9" y="223.2">VCC*</text>
<text x="70.1" y="226.3">M2</text>
<text x="76.3" y="226.3">P174</text>
<text x="78.7" y="223.2">-</text>
<text x="83.7" y="223.2">VCC*</text>
<text x="84.5" y="226.3">A10</text>
<text x="91.5" y="223.2">VCC*</text>
<text x="92.2" y="226.3">C12</text>
<text x="100.9" y="226.3">38</text>
<text x="101.8" y="223.2">-</text>
<text x="17.9" y="229.4">I/O (A5)</text>
<text x="17.9" y="232.5">I/O</text>
<text x="34.3" y="229.4">P82</text>
<text x="36" y="232.5">-</text>
<text x="41" y="229.4">P86</text>
<text x="42.7" y="232.5">-</text>
<text x="47.5" y="229.4">P122</text>
<text x="49.8" y="232.5">-</text>
<text x="54.6" y="229.4">P135</text>
<text x="56.9" y="232.5">-</text>
<text x="61.7" y="232.5">P148</text>
<text x="61.7" y="229.4">P147</text>
<text x="70.1" y="229.4">M1</text>
<text x="70.4" y="232.5">L3</text>
<text x="76.3" y="232.5">P176</text>
<text x="76.3" y="229.4">P175</text>
<text x="85" y="232.5">C9</text>
<text x="85.1" y="229.4">D9</text>
<text x="92.2" y="232.5">A12</text>
<text x="92.2" y="229.4">B12</text>
<text x="100.9" y="232.5">44</text>
<text x="100.9" y="229.4">41</text>
<text x="17.9" y="235.5">I/O</text>
<text x="17.9" y="238.6">I/O (A21)††</text>
<text x="36" y="235.5">-</text>
<text x="36" y="238.6">-</text>
<text x="41" y="238.6">P87</text>
<text x="42.7" y="235.5">-</text>
<text x="47.5" y="238.6">P123</text>
<text x="49.8" y="235.5">-</text>
<text x="54.6" y="235.5">P136</text>
<text x="54.6" y="238.6">P137</text>
<text x="61.7" y="235.5">P149</text>
<text x="61.7" y="238.6">P150</text>
<text x="70.4" y="235.5">L2</text>
<text x="70.4" y="238.6">L1</text>
<text x="76.3" y="235.5">P177</text>
<text x="76.3" y="238.6">P178</text>
<text x="85.1" y="235.5">B9</text>
<text x="85.1" y="238.6">A9</text>
<text x="92.2" y="238.6">C11</text>
<text x="92.2" y="235.5">B11</text>
<text x="100.9" y="235.5">47</text>
<text x="100.9" y="238.6">50</text>
<text x="17.9" y="241.7">I/O (A20)††</text>
<text x="17.9" y="244.8">I/O (A6)</text>
<text x="34.3" y="244.8">P83</text>
<text x="36" y="241.7">-</text>
<text x="41" y="244.8">P89</text>
<text x="41" y="241.7">P88</text>
<text x="47.5" y="241.7">P124</text>
<text x="47.5" y="244.8">P125</text>
<text x="54.6" y="241.7">P138</text>
<text x="54.6" y="244.8">P139</text>
<text x="61.7" y="241.7">P151</text>
<text x="61.7" y="244.8">P152</text>
<text x="70.3" y="241.7">K1</text>
<text x="70.3" y="244.8">K2</text>
<text x="76.3" y="241.7">P179</text>
<text x="76.3" y="244.8">P180</text>
<text x="85.1" y="244.8">C8</text>
<text x="85.1" y="241.7">E9</text>
<text x="92.2" y="241.7">A11</text>
<text x="92.2" y="244.8">A10</text>
<text x="100.9" y="241.7">53</text>
<text x="100.9" y="244.8">56</text>
<text x="17.9" y="247.9">I/O (A7)</text>
<text x="17.9" y="251">GND</text>
<text x="34.3" y="247.9">P84</text>
<text x="34.9" y="251">P1</text>
<text x="41" y="251">P91</text>
<text x="41" y="247.9">P90</text>
<text x="47.5" y="251">P127</text>
<text x="47.5" y="247.9">P126</text>
<text x="54.6" y="251">P141</text>
<text x="54.6" y="247.9">P140</text>
<text x="61.7" y="251">P154 GND* P182</text>
<text x="61.7" y="247.9">P153</text>
<text x="70.3" y="247.9">K3</text>
<text x="76.3" y="247.9">P181</text>
<text x="83.5" y="251">GND*</text>
<text x="85.1" y="247.9">B8</text>
<text x="91.2" y="251">GND*</text>
<text x="92.2" y="247.9">B10</text>
<text x="100.9" y="247.9">59</text>
<text x="101.8" y="251">-</text>
<text x="17.9" y="254">6/19/97</text>
</g>
<g font-size="2.1">
<text x="19.3" y="23.4">XC4010E/XL</text>
<text x="34.9" y="23.4">PC</text>
<text x="41.6" y="23.4">PQ</text>
<text x="48.7" y="23.4">TQ</text>
<text x="55.8" y="23.4">PQ</text>
<text x="63" y="23.4">TQ</text>
<text x="70.2" y="23.4">PG</text>
<text x="76.6" y="22.2">PQ/H</text>
<text x="85" y="23.4">BG</text>
<text x="92.7" y="23.4">BG</text>
<text x="99.2" y="23.4">Bndry</text>
<text x="20.4" y="26">Pad Name</text>
<text x="35.2" y="26">84</text>
<text x="40.2" y="26">100††</text>
<text x="47.4" y="26">144††</text>
<text x="55.6" y="26">160</text>
<text x="61.6" y="26">176††</text>
<text x="69.5" y="26">191†</text>
<text x="77.3" y="27.2">208</text>
<text x="78.2" y="24.7">Q</text>
<text x="84.3" y="26">225†</text>
<text x="91.4" y="26">256††</text>
<text x="99.7" y="26">Scan</text>
</g>
<text font-size="1.1" x="38.2" y="10.5">R</text>
</svg>
